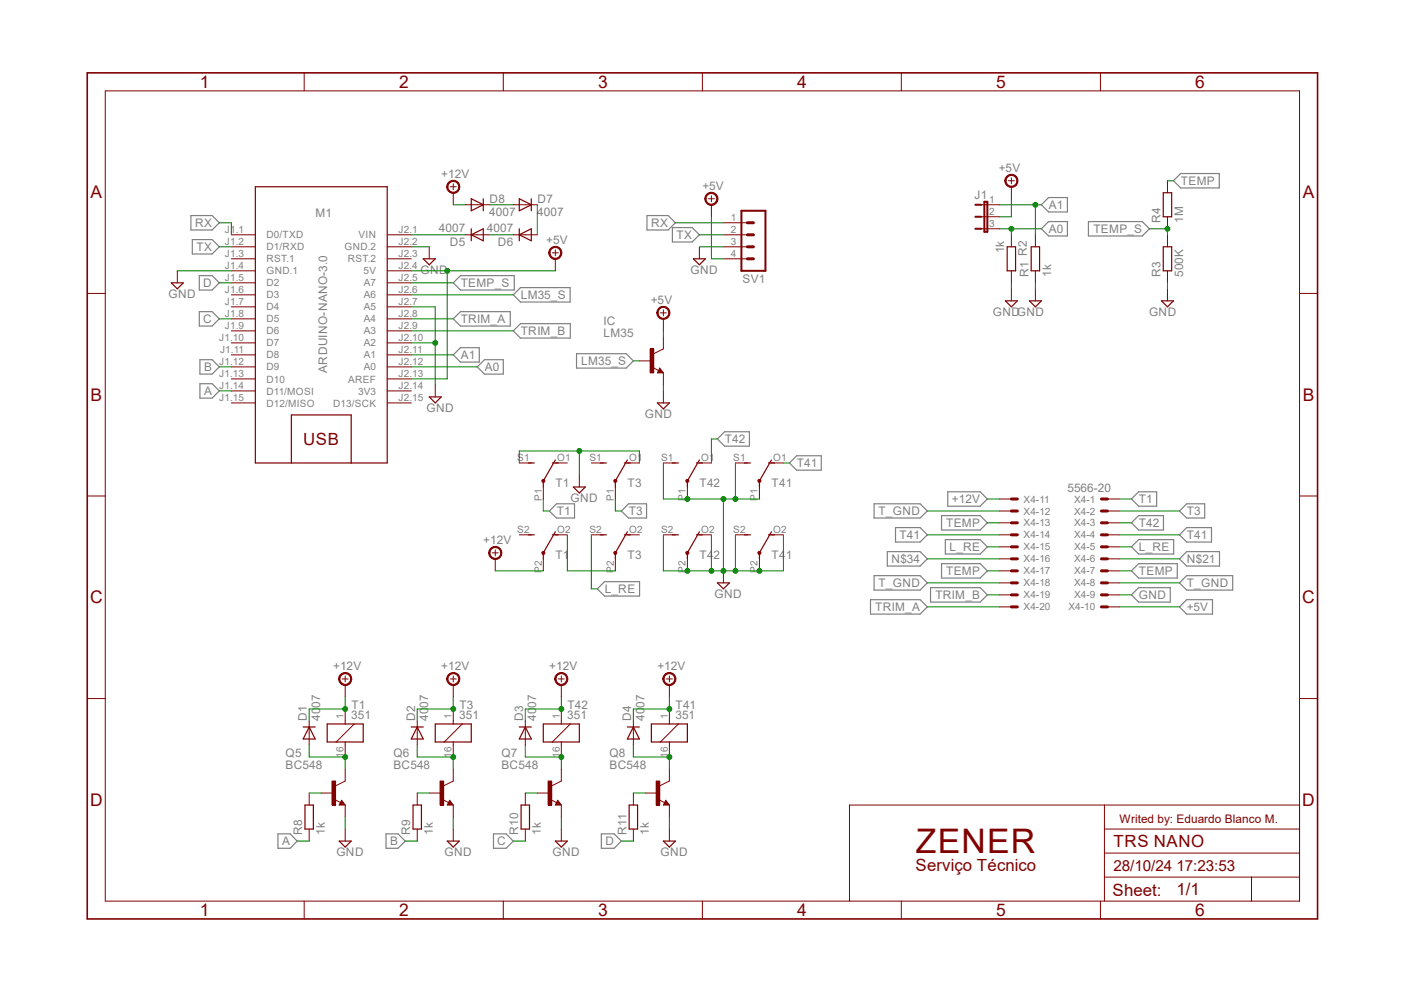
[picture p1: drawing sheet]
<svg xmlns="http://www.w3.org/2000/svg" width="297mm" height="210mm" viewBox="0 0 297 210" stroke-linecap="round" stroke-linejoin="round" font-family="sans-serif">
<g fill="none" stroke="#808080" stroke-width=".25">
<path d="M248.2 38.2l1.6-1.5h8.1v3.1h-8.1zM40.4 45.6h4.5l1.5 1.5-1.5 1.5h-4.5zM40.7 50.7h4.2l1.5 1.5-1.5 1.5h-4.2zM42.2 58.3h2.7l1.5 1.5-1.5 1.5h-2.7zM95.9 59.8l1.5-1.5h11.4v3h-11.4zM136.9 45.6h4.5l1.5 1.5-1.5 1.5h-4.5zM142.2 48.1h4.2l1.6 1.6-1.6 1.5h-4.2zM220.3 48.4l1.5-1.5h4v3h-4zM220.3 43.3l1.5-1.5h4v3h-4zM230.3 46.9h11.3l1.6 1.5-1.6 1.5h-11.3zM42.2 65.9h2.7l1.5 1.5-1.5 1.6h-2.7zM42.3 76.1h2.6l1.5 1.5-1.5 1.5h-2.6z"/>
<path d="M95.9 67.4l1.5-1.5h10.5v3.1h-10.5zM95.9 75.1l1.5-1.6h4v3.1h-4zM102.5 76.1h4v3h-4l-1.5-1.5zM108.6 62.4l1.5-1.6h10.5v3.1h-10.5zM108.6 70l1.5-1.5h10.5v3h-10.5zM122 74.8h10.5l1.5 1.5-1.5 1.6h-10.5zM42.3 81.2h2.6l1.5 1.5-1.5 1.5h-2.6zM153.3 91.3h5.2v3.1h-5.2l-1.5-1.6zM167 97.9l1.5-1.5h5.2v3h-5.2zM117.7 106.6h3.8v3h-3.8l-1.5-1.5zM133 106.6h3.8v3h-3.8l-1.6-1.5zM184.9 106.6h9.7l1.6 1.5-1.6 1.5h-9.7z"/>
<path d="M187.7 116.7h6.9l1.6 1.5-1.6 1.5h-6.9zM189.4 111.6h5.2l1.6 1.5-1.6 1.5h-5.2zM199.2 109.1h8.1l1.6 1.5-1.6 1.5h-8.1zM199.2 119.2h8.1l1.6 1.5-1.6 1.6h-8.1zM200 114.1h7.3l1.6 1.6-1.6 1.5h-7.3zM200.5 104h6.8l1.6 1.5-1.6 1.6h-6.8zM239.4 110.6l1.5-1.5h5.2v3h-5.2zM239.4 115.7l1.5-1.6h7.4v3.1h-7.4zM240.9 104h3.8v3.1h-3.8l-1.5-1.6zM249.5 113.1l1.5-1.5h5.3v3h-5.3zM251 106.6h3.8v3h-3.8l-1.5-1.5zM251 116.7h7v3h-7l-1.5-1.5z"/>
<path d="M127.9 123h7.4v3.1h-7.4l-1.5-1.6zM184.1 126.8h10.5l1.6 1.6-1.6 1.5h-10.5zM184.9 121.8h9.7l1.6 1.5-1.6 1.5h-9.7zM196.8 124.3h10.5l1.6 1.5-1.6 1.5h-10.5zM239.4 125.8l1.5-1.5h6.7v3h-6.7zM239.4 120.7l1.5-1.5h8.1v3.1h-8.1zM249.5 123.3l1.5-1.5h9.8v3h-9.8zM251 126.8h5.5v3.1h-5.5l-1.5-1.5zM58.8 176.4h2.6l1.5 1.5-1.5 1.5h-2.6zM81.7 176.4h2.5l1.5 1.5-1.5 1.5h-2.5zM104.4 176.4h2.7l1.5 1.5-1.5 1.5h-2.7zM127.2 176.4h2.7l1.5 1.5-1.5 1.5h-2.7z"/>
</g>
<path d="M111.8 97.9h1.2M116.8 97.9h1.3M117.5 97.3l-2.6 4.4v1.3M69.2 153.1h7.6v3.8h-7.6zM71.8 177.9h2.5l-1.3 1.3z" fill="none" stroke="#800000" stroke-width=".25"/>
<path d="M73 149.9v3.2M73 156.9v3.2M74.9 153.1l-3.8 3.8M73 175.3v2.6" fill="none" stroke="#800000" stroke-width=".21"/>
<path d="M114.7 101.5h.5v.4h-.5l-.1-.2z" fill-rule="evenodd" fill="#800000"/>
<path d="M109.9 97.9h2.5M117.5 97.9h2.5M114.7 101.5h.5v.4h-.5l-.1-.2zM114.9 103v2.5" fill="none" stroke="#800000" stroke-width=".21"/>
<path d="M111.8 113.1h1.2M116.8 113.1h1.3M117.5 112.5l-2.6 4.4v1.3" fill="none" stroke="#800000" stroke-width=".25"/>
<path d="M114.7 116.7h.5v.5h-.5l-.1-.3z" fill-rule="evenodd" fill="#800000"/>
<path d="M109.9 113.1h2.5M114.7 116.7h.5v.5h-.5l-.1-.3zM114.9 118.2v2.5M117.5 113.1h2.5M72.4 143.6h1.3M73 143v1.2M65.4 167.7v2.6M65.4 175.3v2.6" fill="none" stroke="#800000" stroke-width=".21"/>
<path d="M64.5 170.3h1.8v5h-1.8z" fill="none" stroke="#800000" stroke-width=".25"/>
<path d="M72 142.7a1.39 1.39 0 0 1 2.2 .2 1.39 1.39 0 0 1-.8 2.1 1.39 1.39 0 0 1-1.8-1.4h.3a1.15 1.15 0 0 1 1.5-1.1 1.15 1.15 0 0 1 .4 1.8 1.15 1.15 0 0 1-1.8-.3l-.1-.4h-.3z" fill-rule="evenodd" fill="#800000"/>
<path d="M65.4 152.5v5.1M72 142.7a1.39 1.39 0 0 1 2.2 .2 1.39 1.39 0 0 1-.8 2.1 1.39 1.39 0 0 1-1.8-1.4h.3a1.15 1.15 0 0 1 1.5-1.1 1.15 1.15 0 0 1 .4 1.8 1.15 1.15 0 0 1-1.8-.3l-.1-.4h-.3zM73 144.9v2.5M95.9 149.9v3.2M95.9 156.9v3.2M97.8 153.1l-3.8 3.8M95.9 175.3v2.6" fill="none" stroke="#800000" stroke-width=".21"/>
<path d="M127 97.9h1.3M132.1 97.9h1.2M132.7 97.3l-2.5 4.4v1.3M64.1 153.8h2.6M65.4 153.8l1.3 2.5h-2.6zM92.1 153.1h7.6v3.8h-7.6zM94.6 177.9h2.6l-1.3 1.3z" fill="none" stroke="#800000" stroke-width=".25"/>
<path d="M129.9 101.5h.5l.1 .2-.1 .2h-.5z" fill-rule="evenodd" fill="#800000"/>
<path d="M125.1 97.9h2.5M132.7 97.9h2.6M129.9 101.5h.5l.1 .2-.1 .2h-.5zM130.2 103v2.5" fill="none" stroke="#800000" stroke-width=".21"/>
<path d="M127 113.1h1.3M132.1 113.1h1.2M132.7 112.5l-2.5 4.4v1.3" fill="none" stroke="#800000" stroke-width=".25"/>
<path d="M129.9 116.7h.5l.1 .2-.1 .3h-.5z" fill-rule="evenodd" fill="#800000"/>
<path d="M125.1 113.1h2.5M129.9 116.7h.5l.1 .2-.1 .3h-.5zM130.2 118.2v2.5M132.7 113.1h2.6M95.2 143.6h1.3M95.9 143v1.2M88.3 167.7v2.6M88.3 175.3v2.6" fill="none" stroke="#800000" stroke-width=".21"/>
<path d="M87.4 170.3h1.8v5h-1.8z" fill="none" stroke="#800000" stroke-width=".25"/>
<path d="M94.8 142.7a1.39 1.39 0 0 1 2.3 .2 1.39 1.39 0 0 1-.8 2.1 1.39 1.39 0 0 1-1.8-1.4h.2a1.15 1.15 0 0 1 1.6-1.1 1.15 1.15 0 0 1 .4 1.8 1.15 1.15 0 0 1-1.9-.3l-.1-.4h-.2z" fill-rule="evenodd" fill="#800000"/>
<path d="M88.3 152.5v5.1M94.8 142.7a1.39 1.39 0 0 1 2.3 .2 1.39 1.39 0 0 1-.8 2.1 1.39 1.39 0 0 1-1.8-1.4h.2a1.15 1.15 0 0 1 1.6-1.1 1.15 1.15 0 0 1 .4 1.8 1.15 1.15 0 0 1-1.9-.3l-.1-.4h-.2zM95.9 144.9v2.5M118.7 149.9v3.2M118.7 156.9v3.2M120.6 153.1l-3.8 3.8M118.7 175.3v2.6" fill="none" stroke="#800000" stroke-width=".21"/>
<path d="M142.2 97.9h1.3M147.3 97.9h1.3M148 97.3l-2.6 4.4v1.3M87 153.8h2.5M88.3 153.8l1.2 2.5h-2.5zM114.9 153.1h7.7v3.8h-7.7zM117.5 177.9h2.5l-1.3 1.3z" fill="none" stroke="#800000" stroke-width=".25"/>
<path d="M145.2 101.5h.4l.2 .2-.2 .2h-.4z" fill-rule="evenodd" fill="#800000"/>
<path d="M140.3 97.9h2.6M148 97.9h2.5M145.2 101.5h.4l.2 .2-.2 .2h-.4zM145.4 103v2.5" fill="none" stroke="#800000" stroke-width=".21"/>
<path d="M142.2 113.1h1.3M147.3 113.1h1.3M148 112.5l-2.6 4.4v1.3" fill="none" stroke="#800000" stroke-width=".25"/>
<path d="M145.2 116.7h.4l.2 .2-.2 .3h-.4z" fill-rule="evenodd" fill="#800000"/>
<path d="M140.3 113.1h2.6M145.2 116.7h.4l.2 .2-.2 .3h-.4zM145.4 118.2v2.5M148 113.1h2.5M118.1 143.6h1.3M118.7 143v1.2M111.1 167.7v2.6M111.1 175.3v2.6" fill="none" stroke="#800000" stroke-width=".21"/>
<path d="M110.2 170.3h1.8v5h-1.8z" fill="none" stroke="#800000" stroke-width=".25"/>
<path d="M117.7 142.7a1.39 1.39 0 0 1 2.2 .2 1.39 1.39 0 0 1-.8 2.1 1.39 1.39 0 0 1-1.8-1.4h.3a1.13 1.13 0 0 1 1.5-1.1 1.13 1.13 0 0 1 .4 1.8 1.13 1.13 0 0 1-1.8-.3l-.1-.4h-.3z" fill-rule="evenodd" fill="#800000"/>
<path d="M111.1 152.5v5.1M117.7 142.7a1.39 1.39 0 0 1 2.2 .2 1.39 1.39 0 0 1-.8 2.1 1.39 1.39 0 0 1-1.8-1.4h.3a1.13 1.13 0 0 1 1.5-1.1 1.13 1.13 0 0 1 .4 1.8 1.13 1.13 0 0 1-1.8-.3l-.1-.4h-.3zM118.7 144.9v2.5M141.6 149.9v3.2M141.6 156.9v3.2M143.5 153.1l-3.8 3.8M141.6 175.3v2.6" fill="none" stroke="#800000" stroke-width=".21"/>
<path d="M157.5 97.9h1.2M162.6 97.9h1.2M163.2 97.3l-2.5 4.4v1.3M109.9 153.8h2.5M111.1 153.8l1.3 2.5h-2.5zM137.8 153.1h7.6v3.8h-7.6zM140.3 177.9h2.6l-1.3 1.3z" fill="none" stroke="#800000" stroke-width=".25"/>
<path d="M160.4 101.5h.5l.1 .2-.1 .2h-.5z" fill-rule="evenodd" fill="#800000"/>
<path d="M155.6 97.9h2.5M163.2 97.9h2.5M160.4 101.5h.5l.1 .2-.1 .2h-.5zM160.7 103v2.5" fill="none" stroke="#800000" stroke-width=".21"/>
<path d="M157.5 113.1h1.2M162.6 113.1h1.2M163.2 112.5l-2.5 4.4v1.3" fill="none" stroke="#800000" stroke-width=".25"/>
<path d="M160.4 116.7h.5l.1 .2-.1 .3h-.5z" fill-rule="evenodd" fill="#800000"/>
<path d="M155.6 113.1h2.5M160.4 116.7h.5l.1 .2-.1 .3h-.5zM160.7 118.2v2.5M163.2 113.1h2.5M141 143.6h1.2M141.6 143v1.2M134 167.7v2.6M134 175.3v2.6" fill="none" stroke="#800000" stroke-width=".21"/>
<path d="M133.1 170.3h1.8v5h-1.8z" fill="none" stroke="#800000" stroke-width=".25"/>
<path d="M140.5 142.7a1.39 1.39 0 0 1 2.3 .2 1.39 1.39 0 0 1-.8 2.1 1.39 1.39 0 0 1-1.8-1.4h.3a1.13 1.13 0 0 1 1.5-1.1 1.13 1.13 0 0 1 .4 1.8 1.13 1.13 0 0 1-1.9-.3v-.4h-.3z" fill-rule="evenodd" fill="#800000"/>
<path d="M104.1 116.9h1.3M104.8 116.3v1.3M122.6 100.5v2.5M153 120.7v2.6M134 152.5v5.1M140.5 142.7a1.39 1.39 0 0 1 2.3 .2 1.39 1.39 0 0 1-.8 2.1 1.39 1.39 0 0 1-1.8-1.4h.3a1.13 1.13 0 0 1 1.5-1.1 1.13 1.13 0 0 1 .4 1.8 1.13 1.13 0 0 1-1.9-.3v-.4h-.3zM141.6 144.9v2.5" fill="none" stroke="#800000" stroke-width=".21"/>
<path d="M121.3 103h2.5l-1.2 1.3zM151.8 123.3h2.5l-1.3 1.2zM132.7 153.8h2.6M134 153.8l1.3 2.5h-2.6z" fill="none" stroke="#800000" stroke-width=".25"/>
<path d="M103.7 116a1.4 1.4 0 0 1 2.3 .2 1.4 1.4 0 0 1-.8 2.1 1.4 1.4 0 0 1-1.8-1.4h.2a1.15 1.15 0 0 1 1.6-1.1 1.15 1.15 0 0 1 .4 1.9 1.15 1.15 0 0 1-1.9-.4l-.1-.4h-.2z" fill-rule="evenodd" fill="#800000"/>
<path d="M103.7 116a1.4 1.4 0 0 1 2.3 .2 1.4 1.4 0 0 1-.8 2.1 1.4 1.4 0 0 1-1.8-1.4h.2a1.15 1.15 0 0 1 1.6-1.1 1.15 1.15 0 0 1 .4 1.9 1.15 1.15 0 0 1-1.9-.4l-.1-.4h-.2zM104.8 118.2v2.5M70.8 169.1l1.3 .7M72.3 169.2l.7 1.1h-1.2zM73 165.2l-2 1" fill="none" stroke="#800000" stroke-width=".21"/>
<path d="M72.3 169.8l.1 .2h-.4l.3-.5 .5 .6h-.8" fill="none" stroke="#800000" stroke-width=".25"/>
<path d="M70.2 165.2h.8v5.1h-.8z" fill-rule="evenodd" fill="#800000"/>
<path d="M67.9 167.7h2.6M70.2 165.2h.8v5.1h-.8zM73 162.6v2.6M73 170.3v2.5M93.7 169.1l1.2 .7M95.1 169.2l.8 1.1h-1.3zM95.9 165.2l-2 1" fill="none" stroke="#800000" stroke-width=".21"/>
<path d="M95.1 169.8l.1 .2h-.3l.2-.5 .5 .6h-.7" fill="none" stroke="#800000" stroke-width=".25"/>
<path d="M93.1 165.2h.8v5.1h-.8z" fill-rule="evenodd" fill="#800000"/>
<path d="M90.8 167.7h2.5M93.1 165.2h.8v5.1h-.8zM95.9 162.6v2.6M95.9 170.3v2.5M116.5 169.1l1.2 .7M118 169.2l.7 1.1h-1.2zM118.7 165.2l-2 1" fill="none" stroke="#800000" stroke-width=".21"/>
<path d="M118 169.8l.1 .2h-.4l.3-.5 .5 .6h-.8" fill="none" stroke="#800000" stroke-width=".25"/>
<path d="M116 165.2h.7v5.1h-.7z" fill-rule="evenodd" fill="#800000"/>
<path d="M113.7 167.7h2.5M116 165.2h.7v5.1h-.7zM118.7 162.6v2.6M118.7 170.3v2.5M139.4 169.1l1.2 .7M140.8 169.2l.8 1.1h-1.3zM141.6 165.2l-2 1" fill="none" stroke="#800000" stroke-width=".21"/>
<path d="M140.8 169.8l.2 .2h-.4l.2-.5 .6 .6h-.8" fill="none" stroke="#800000" stroke-width=".25"/>
<path d="M138.8 165.2h.8v5.1h-.8z" fill-rule="evenodd" fill="#800000"/>
<path d="M95.2 39.5h1.3M95.9 38.9v1.2M136.5 167.7h2.6M138.8 165.2h.8v5.1h-.8zM141.6 162.6v2.6M141.6 170.3v2.5" fill="none" stroke="#800000" stroke-width=".21"/>
<path d="M94.8 38.6a1.4 1.4 0 0 1 2.3 .2 1.4 1.4 0 0 1-.8 2.1 1.4 1.4 0 0 1-1.8-1.4h.2a1.15 1.15 0 0 1 1.6-1.1 1.15 1.15 0 0 1 .4 1.9 1.15 1.15 0 0 1-1.9-.4l-.1-.4h-.2z" fill-rule="evenodd" fill="#800000"/>
<g fill="none" stroke="#800000" stroke-width=".21">
<path d="M94.8 38.6a1.4 1.4 0 0 1 2.3 .2 1.4 1.4 0 0 1-.8 2.1 1.4 1.4 0 0 1-1.8-1.4h.2a1.15 1.15 0 0 1 1.6-1.1 1.15 1.15 0 0 1 .4 1.9 1.15 1.15 0 0 1-1.9-.4l-.1-.4h-.2zM48.9 49.7h5.1M48.9 52.2h5.1M48.9 54.7h5.1M48.9 57.3h5.1M48.9 59.8h5.1M81.9 49.7h5.1M81.9 52.2h5.1M81.9 54.7h5.1M81.9 57.3h5.1M81.9 59.8h5.1M95.9 40.8v2.5"/>
<path d="M98.4 49.7h5.1M116.8 53.5h1.3M117.5 52.8v1.3M48.9 62.4h5.1M48.9 64.9h5.1M48.9 67.4h5.1M48.9 70h5.1M48.9 72.5h5.1M48.9 75.1h5.1M48.9 77.6h5.1M81.9 62.4h5.1M81.9 64.9h5.1"/>
<path d="M81.9 67.4h5.1M81.9 70h5.1M81.9 72.5h5.1M81.9 75.1h5.1M81.9 77.6h5.1M48.9 80.1h5.1M48.9 82.7h5.1M48.9 85.2h5.1M81.9 80.1h5.1M81.9 82.7h5.1M81.9 85.2h5.1"/>
</g>
<path d="M54 39.5h27.9v58.4h-27.9zM99.7 49.7l2.5-1.3v2.5zM99.7 48.4v2.5M61.6 97.9v-10.1h12.7v10.1" fill="none" stroke="#800000" stroke-width=".25"/>
<path d="M116.4 52.6a1.39 1.39 0 0 1 2.2 .1 1.39 1.39 0 0 1-.8 2.1 1.39 1.39 0 0 1-1.7-1.3h.2a1.13 1.13 0 0 1 1.6-1.1 1.13 1.13 0 0 1 .4 1.8 1.13 1.13 0 0 1-1.9-.4l-.1-.3h-.2z" fill-rule="evenodd" fill="#800000"/>
<g fill="none" stroke="#800000" stroke-width=".21">
<path d="M22.3 19.2h252.6v171.4h-252.6zM64.3 15.4v3.8M106.5 15.4v3.8M148.6 15.4v3.8M190.7 15.4v3.8M232.8 15.4v3.8M213.3 38.2h1.3M214 37.6v1.3M98.4 43.3h5.1M108.6 49.7h5.1M108.6 43.3h5.1M116.4 52.6a1.39 1.39 0 0 1 2.2 .1 1.39 1.39 0 0 1-.8 2.1 1.39 1.39 0 0 1-1.7-1.3h.2a1.13 1.13 0 0 1 1.6-1.1 1.13 1.13 0 0 1 .4 1.8 1.13 1.13 0 0 1-1.9-.4l-.1-.3h-.2z"/>
<path d="M117.5 54.7v2.6M214 49.7v2.5M214 57.3v2.5M219 49.7v2.5M219 57.3v2.5M18.5 62.1h3.8M214 61.1v2.5M219 61.1v2.5M274.9 62.1h3.8M92.1 81.4v2.5M18.5 104.9h3.8M274.9 104.9h3.8"/>
<path d="M18.5 147.7h3.8M274.9 147.7h3.8M233.6 170.3v20.3M233.6 175.3h41.3M274.9 170.3h-95.2v20.3M64.3 190.6v3.8M106.5 190.6v3.8M148.6 190.6v3.8M190.7 190.6v3.8M232.8 190.6v3.8M233.6 185.5h41.3M233.6 180.4h41.3"/>
<path d="M264.8 185.5v5.1"/>
</g>
<path d="M18.5 15.4h260.2v179h-260.2z" fill="none" stroke="#800000" stroke-width=".34"/>
<path d="M99.7 42l2.5 1.3-2.5 1.3zM102.2 42v2.6M109.9 49.7l2.5-1.3v2.5zM109.9 42l2.5 1.3-2.5 1.3zM109.9 48.4v2.5M112.4 42v2.6M213.1 52.2h1.7v5.1h-1.7zM218.1 52.2h1.8v5.1h-1.8zM212.7 63.6h2.5l-1.2 1.3zM217.8 63.6h2.5l-1.3 1.3zM90.8 83.9h2.5l-1.2 1.3z" fill="none" stroke="#800000" stroke-width=".25"/>
<path d="M212.9 37.3a1.4 1.4 0 0 1 2.2 .2 1.4 1.4 0 0 1-.8 2.1 1.4 1.4 0 0 1-1.7-1.4h.2a1.15 1.15 0 0 1 1.6-1 1.15 1.15 0 0 1 .4 1.8 1.15 1.15 0 0 1-1.9-.3l-.1-.5h-.2z" fill-rule="evenodd" fill="#800000"/>
<g fill="none" stroke="#800000" stroke-width=".21">
<path d="M212.9 37.3a1.4 1.4 0 0 1 2.2 .2 1.4 1.4 0 0 1-.8 2.1 1.4 1.4 0 0 1-1.7-1.4h.2a1.15 1.15 0 0 1 1.6-1 1.15 1.15 0 0 1 .4 1.8 1.15 1.15 0 0 1-1.9-.3l-.1-.5h-.2zM214 39.5v2.5M247 38.2v2.6M37.5 57.3v2.5M90.8 52.2v2.5M148 52.2v2.5M207.6 48.4h3.8M207.6 45.8h3.8M207.6 43.3h3.8M247 45.8v2.6M247 49.7v2.5M247 57.3v2.5"/>
<path d="M138.1 77.7l1.2 .7M139.6 77.9l.7 1h-1.2zM140.3 73.8l-2 1M247 61.1v2.5"/>
</g>
<path d="M206.3 48.4h1.3M206.3 45.8h1.3M206.3 43.3h1.3M208.2 42.7h.7v6.3h-.7z" fill="none" stroke="#800000" stroke-width=".42"/>
<path d="M36.2 59.8h2.6l-1.3 1.3zM89.5 54.7h2.6l-1.3 1.3zM146.7 54.7h2.5l-1.2 1.3zM246.1 40.8h1.8v5h-1.8zM246.1 52.2h1.8v5.1h-1.8zM139.6 78.4l.1 .2h-.4l.3-.5 .5 .6h-.8M245.7 63.6h2.5l-1.2 1.3z" fill="none" stroke="#800000" stroke-width=".25"/>
<path d="M137.5 73.8h.8v5.1h-.8z" fill-rule="evenodd" fill="#800000"/>
<path d="M135.3 76.3h2.5M137.5 73.8h.8v5.1h-.8zM139.7 66.2h1.3M140.3 65.5v1.3M140.3 71.2v2.6M140.3 78.9v2.5M140.3 82.7v2.5" fill="none" stroke="#800000" stroke-width=".21"/>
<path d="M139.1 85.2h2.5l-1.3 1.3z" fill="none" stroke="#800000" stroke-width=".25"/>
<path d="M139.3 65.3a1.39 1.39 0 0 1 2.2 .1 1.39 1.39 0 0 1-.8 2.1 1.39 1.39 0 0 1-1.8-1.3h.3a1.13 1.13 0 0 1 1.5-1.1 1.13 1.13 0 0 1 .4 1.8 1.13 1.13 0 0 1-1.8-.4l-.1-.3h-.3z" fill-rule="evenodd" fill="#800000"/>
<path d="M149.9 42h1.2M150.5 41.4v1.3M153 47.1h5.1M153 49.7h5.1M153 52.2h5.1M153 54.7h5.1M139.3 65.3a1.39 1.39 0 0 1 2.2 .1 1.39 1.39 0 0 1-.8 2.1 1.39 1.39 0 0 1-1.8-1.3h.3a1.13 1.13 0 0 1 1.5-1.1 1.13 1.13 0 0 1 .4 1.8 1.13 1.13 0 0 1-1.8-.4l-.1-.3h-.3zM140.3 67.4v2.6" fill="none" stroke="#800000" stroke-width=".21"/>
<path d="M156.8 44.6h5.1v12.7h-5.1z" fill="none" stroke="#800000" stroke-width=".42"/>
<path d="M158.1 52.2h1.3M158.1 49.7h1.3M158.1 47.1h1.3M158.1 54.7h1.3" fill="none" stroke="#800000" stroke-width=".64"/>
<path d="M149.4 41.1a1.4 1.4 0 0 1 2.3 .2 1.4 1.4 0 0 1-.8 2.1 1.4 1.4 0 0 1-1.8-1.4h.3a1.15 1.15 0 0 1 1.6-.9 1.15 1.15 0 0 1 .2 1.9 1.15 1.15 0 0 1-1.8-.6v-.4h-.3z" fill-rule="evenodd" fill="#800000"/>
<g fill="none" stroke="#800000" stroke-width=".21">
<path d="M149.4 41.1a1.4 1.4 0 0 1 2.3 .2 1.4 1.4 0 0 1-.8 2.1 1.4 1.4 0 0 1-1.8-1.4h.3a1.15 1.15 0 0 1 1.6-.9 1.15 1.15 0 0 1 .2 1.9 1.15 1.15 0 0 1-1.8-.6v-.4h-.3zM150.5 43.3v2.5M211.4 105.5h2.6M211.4 108.1h2.6M211.4 110.6h2.6M211.4 113.1h2.6M211.4 115.7h2.6M211.4 118.2h2.6M234.3 105.5h2.5M234.3 108.1h2.5M234.3 110.6h2.5M234.3 113.1h2.5"/>
<path d="M234.3 115.7h2.5M234.3 118.2h2.5M211.4 120.7h2.6M211.4 123.3h2.6M211.4 125.8h2.6M211.4 128.4h2.6M234.3 120.7h2.5M234.3 123.3h2.5M234.3 125.8h2.5M234.3 128.4h2.5"/>
</g>
<g fill="none" stroke="#800000" stroke-width=".64">
<path d="M214 105.5h1.2M214 108.1h1.2M214 110.6h1.2M214 113.1h1.2M214 115.7h1.2M214 118.2h1.2M233 105.5h1.3M233 108.1h1.3M233 110.6h1.3M233 113.1h1.3M233 115.7h1.3M233 118.2h1.3"/>
<path d="M214 120.7h1.2M214 123.3h1.2M214 125.8h1.2M214 128.4h1.2M233 120.7h1.3M233 123.3h1.3M233 125.8h1.3M233 128.4h1.3"/>
</g>
<path d="M109.9 97.9v-2.5h25.4v2.5M122.6 95.4v5.1" fill="none" stroke="#008000" stroke-width=".21"/>
<circle cx="122.6" cy="95.4" r=".51" fill="#008000"/>
<g fill="none" stroke="#008000" stroke-width=".21">
<path d="M145.4 105.5h7.6v15.2M155.6 120.7h5.1"/>
<circle cx="122.6" cy="95.4" r=".51"/>
</g>
<circle cx="153" cy="120.7" r=".51" fill="#008000"/>
<g fill="none" stroke="#008000" stroke-width=".21">
<path d="M155.6 97.9v7.6M153 105.5h7.7M153 120.7h2.6"/>
<circle cx="153" cy="120.7" r=".51"/>
</g>
<circle cx="153" cy="105.5" r=".51" fill="#008000"/>
<circle cx="153" cy="105.5" r=".51" fill="none" stroke="#008000" stroke-width=".21"/>
<circle cx="155.6" cy="105.5" r=".51" fill="#008000"/>
<g fill="none" stroke="#008000" stroke-width=".21">
<path d="M140.3 113.1v7.6h5.1"/>
<circle cx="155.6" cy="105.5" r=".51"/>
</g>
<circle cx="145.4" cy="120.7" r=".51" fill="#008000"/>
<g fill="none" stroke="#008000" stroke-width=".21">
<path d="M150.5 113.1v7.6M145.4 120.7h7.6"/>
<circle cx="145.4" cy="120.7" r=".51"/>
</g>
<circle cx="150.5" cy="120.7" r=".51" fill="#008000"/>
<g fill="none" stroke="#008000" stroke-width=".21">
<path d="M140.3 97.9v7.6h5.1"/>
<circle cx="150.5" cy="120.7" r=".51"/>
</g>
<circle cx="145.4" cy="105.5" r=".51" fill="#008000"/>
<g fill="none" stroke="#008000" stroke-width=".21">
<path d="M155.6 113.1v7.6"/>
<circle cx="145.4" cy="105.5" r=".51"/>
</g>
<circle cx="155.6" cy="120.7" r=".51" fill="#008000"/>
<g fill="none" stroke="#008000" stroke-width=".21">
<path d="M165.7 113.1v7.6h-5"/>
<circle cx="155.6" cy="120.7" r=".51"/>
</g>
<circle cx="160.7" cy="120.7" r=".51" fill="#008000"/>
<g fill="none" stroke="#008000" stroke-width=".21">
<path d="M37.5 57.3h11.4M87 52.2h3.8M87 72.5h5.1v8.9M73 172.8v2.5M95.9 172.8v2.5M118.7 172.8v2.5M141.6 172.8v2.5"/>
<circle cx="160.7" cy="120.7" r=".51"/>
</g>
<circle cx="92.1" cy="72.5" r=".51" fill="#008000"/>
<g fill="none" stroke="#008000" stroke-width=".21">
<path d="M247 38.2h1.2M148 52.2h5M214 59.8v1.3M219 59.8v1.3M247 59.8v1.3M87 64.9h5.1v7.6M140.3 81.4v1.3M151.8 92.8h-1.3v5.1M165.7 97.9h1.3M114.9 105.5v2.6h1.3M125.1 113.1v11.4h1.3M130.2 105.5v2.6h1.2"/>
<path d="M196.2 113.1h15.2M208.9 110.6h2.5M208.9 115.7h2.5M236.8 110.6h2.6M236.8 113.1h12.7M236.8 115.7h2.6M236.8 108.1h12.7M236.8 105.5h2.6M104.8 120.7h10.1M208.9 120.7h2.5M236.8 125.8h2.6M236.8 120.7h2.6"/>
<path d="M73 147.4v2.5h-7.6v2.6"/>
<circle cx="92.1" cy="72.5" r=".51"/>
</g>
<circle cx="73" cy="149.9" r=".51" fill="#008000"/>
<g fill="none" stroke="#008000" stroke-width=".21">
<path d="M95.9 147.4v2.5h-7.6v2.6"/>
<circle cx="73" cy="149.9" r=".51"/>
</g>
<circle cx="95.9" cy="149.9" r=".51" fill="#008000"/>
<g fill="none" stroke="#008000" stroke-width=".21">
<path d="M118.7 147.4v2.5h-7.6v2.6"/>
<circle cx="95.9" cy="149.9" r=".51"/>
</g>
<circle cx="118.7" cy="149.9" r=".51" fill="#008000"/>
<g fill="none" stroke="#008000" stroke-width=".21">
<path d="M141.6 147.4v2.5h-7.6v2.6"/>
<circle cx="118.7" cy="149.9" r=".51"/>
</g>
<circle cx="141.6" cy="149.9" r=".51" fill="#008000"/>
<g fill="none" stroke="#008000" stroke-width=".21">
<path d="M46.4 59.8h2.5M95.9 43.3h2.5M46.4 77.6h2.5M46.4 67.4h2.5M46.4 82.7h2.5M208.9 105.5h2.5M65.4 157.6v2.5h7.6v2.5M62.9 177.9h2.5M85.7 177.9h2.6M108.6 177.9h2.5M131.4 177.9h2.6"/>
<circle cx="141.6" cy="149.9" r=".51"/>
</g>
<circle cx="73" cy="160.1" r=".51" fill="#008000"/>
<g fill="none" stroke="#008000" stroke-width=".21">
<path d="M88.3 157.6v2.5h7.6v2.5"/>
<circle cx="73" cy="160.1" r=".51"/>
</g>
<circle cx="95.9" cy="160.1" r=".51" fill="#008000"/>
<g fill="none" stroke="#008000" stroke-width=".21">
<path d="M111.1 157.6v2.5h7.6v2.5"/>
<circle cx="95.9" cy="160.1" r=".51"/>
</g>
<circle cx="118.7" cy="160.1" r=".51" fill="#008000"/>
<g fill="none" stroke="#008000" stroke-width=".21">
<path d="M134 157.6v2.5h7.6v2.5"/>
<circle cx="118.7" cy="160.1" r=".51"/>
</g>
<circle cx="141.6" cy="160.1" r=".51" fill="#008000"/>
<g fill="none" stroke="#008000" stroke-width=".21">
<path d="M87 57.3h30.5M94.6 57.3v22.8h-7.6"/>
<circle cx="141.6" cy="160.1" r=".51"/>
</g>
<circle cx="94.6" cy="57.3" r=".51" fill="#008000"/>
<g fill="none" stroke="#008000" stroke-width=".21">
<path d="M87 49.7h11.4M150.5 45.8v8.9h2.5M211.4 48.4h8.9M214 42v3.8h-2.6M214 48.4v1.3M87 77.6h14M140.3 70v1.2M236.8 128.4h12.7"/>
<circle cx="94.6" cy="57.3" r=".51"/>
</g>
<circle cx="213.9" cy="48.4" r=".51" fill="#008000"/>
<g fill="none" stroke="#008000" stroke-width=".21">
<path d="M103.5 49.7h5.1M103.5 43.3h5.1M113.7 43.3v6.4M211.4 43.3h8.9M219 43.3v6.4M87 75.1h8.9M120 113.1v7.6h10.2M196.2 108.1h15.2M196.2 123.3h15.2M236.8 123.3h12.7"/>
<circle cx="213.9" cy="48.4" r=".51"/>
</g>
<circle cx="219" cy="43.3" r=".51" fill="#008000"/>
<g fill="none" stroke="#008000" stroke-width=".21">
<path d="M46.4 47.1h2.5v2.6M46.4 52.2h2.5M142.9 47.1h10.1M148 49.7h5M243.2 48.4h3.8v1.3"/>
<circle cx="219" cy="43.3" r=".51"/>
</g>
<circle cx="247" cy="48.4" r=".51" fill="#008000"/>
<g fill="none" stroke="#008000" stroke-width=".21">
<path d="M87 59.8h8.9M87 62.4h21.6M87 67.4h8.9M87 70h21.6M134 76.3h1.3M196.2 118.2h15.2M236.8 118.2h12.7M196.2 128.4h15.2M208.9 125.8h2.5M65.4 167.7h2.5M88.3 167.7h2.5M111.1 167.7h2.6"/>
<path d="M134 167.7h2.5"/>
<circle cx="247" cy="48.4" r=".51"/>
</g>
<text font-size="7.2" fill="#800000" x="193.8" y="180.4">ZENER</text>
<g font-size="3.7" fill="#800000">
<text x="42.3" y="18.6">1</text>
<text x="84.4" y="18.6">2</text>
<text x="126.5" y="18.6">3</text>
<text x="168.6" y="18.6">4</text>
<text x="210.7" y="18.6">5</text>
<text x="252.9" y="18.6">6</text>
<text x="19.2" y="42">A</text>
<text x="275.6" y="42">A</text>
<text x="19.2" y="84.8">B</text>
<text x="275.6" y="84.8">B</text>
<text x="19" y="127.6">C</text>
<text x="275.5" y="127.6">C</text>
<text x="19" y="170.5">D</text>
<text x="275.5" y="170.5">D</text>
<text x="42.3" y="193.8">1</text>
<text x="84.4" y="193.8">2</text>
<text x="126.5" y="193.8">3</text>
<text x="168.6" y="193.8">4</text>
<text x="210.7" y="193.8">5</text>
<text x="252.9" y="193.8">6</text>
</g>
<g font-size="3.6" fill="#800000">
<text x="64.1" y="94.1">USB</text>
<text x="235.6" y="179.2">TRS NANO</text>
<text x="193.7" y="184.2">Serviço Técnico</text>
<text x="235.3" y="189.4">Sheet:</text>
<text x="248.9" y="189.3">1/1</text>
</g>
<text font-size="3.2" fill="#800000" x="235.5" y="184.2">28/10/24 17:23:53</text>
<g font-size="2.5" fill="#808080">
<text x="93.3" y="37.6">+12V</text>
<text x="148.6" y="40.1">+5V</text>
<text x="211.3" y="36.3">+5V</text>
<text x="249.8" y="39.1">TEMP</text>
<text x="66.7" y="45.8">M1</text>
<text x="103.5" y="45.6">4007</text>
<text x="103.5" y="42.8">D8</text>
<text x="113.7" y="45.6">4007</text>
<text x="113.7" y="42.8">D7</text>
<text x="206.2" y="42">J1</text>
<text x="221.9" y="44.2">A1</text>
<text x="245.5" y="47.1" transform="rotate(-90 245.5 47.1)">R4</text>
<text x="250.3" y="47.1" transform="rotate(-90 250.3 47.1)">1M</text>
<text x="41.3" y="48">RX</text>
<text x="41.6" y="53.1">TX</text>
<text x="92.8" y="49.1">4007</text>
<text x="95.2" y="51.9">D5</text>
<text x="103" y="49.1">4007</text>
<text x="105.3" y="51.9">D6</text>
<text x="115.6" y="51.6">+5V</text>
<text x="137.8" y="48">RX</text>
<text x="143.1" y="50.5">TX</text>
<text x="212.4" y="53.6" transform="rotate(-90 212.4 53.6)">1k</text>
<text x="221.9" y="49.3">A0</text>
<text x="231.3" y="49.3">TEMP_S</text>
<text x="88.9" y="57.9">GND</text>
<text x="146.1" y="57.9">GND</text>
<text x="157.1" y="59.8">SV1</text>
<text x="217.6" y="58.5" transform="rotate(-90 217.6 58.5)">R1 R2</text>
<text x="222.3" y="58.5" transform="rotate(-90 222.3 58.5)">1k</text>
<text x="245.5" y="58.5" transform="rotate(-90 245.5 58.5)">R3</text>
<text x="250.3" y="58.5" transform="rotate(-90 250.3 58.5)">500K</text>
<text x="35.6" y="63">GND</text>
<text x="43" y="60.7">D</text>
<text x="97.5" y="60.7">TEMP_S</text>
<text x="110.2" y="63.2">LM35_S</text>
<text x="137.7" y="64.3">+5V</text>
<text x="43" y="68.3">C</text>
<text x="97.5" y="68.3">TRIM_A</text>
<text x="110.2" y="70.9">TRIM_B</text>
<text x="127.7" y="71.2">LM35</text>
<text x="127.7" y="68.7">IC</text>
<text x="210.1" y="66.8">GNDGND</text>
<text x="243.1" y="66.8">GND</text>
<text x="97.5" y="75.9">A1</text>
<text x="122.9" y="77.2">LM35_S</text>
<text x="43.2" y="83.6">A</text>
<text x="43.2" y="78.5">B</text>
<text x="69.2" y="78.8" transform="rotate(-90 69.2 78.8)">ARDUINO-NANO-3.0</text>
<text x="102.5" y="78.5">A0</text>
<text x="90.2" y="87.1">GND</text>
<text x="136.4" y="88.4">GND</text>
<text x="153.3" y="93.7">T42</text>
<text x="168.6" y="98.8">T41</text>
<text x="117.5" y="103">T1</text>
<text x="120.7" y="106.2">GND</text>
<text x="132.8" y="103">T3</text>
<text x="148" y="103">T42</text>
<text x="163.2" y="103">T41</text>
<text x="201.4" y="106.4">+12V</text>
<text x="225.8" y="104.1">5566-20</text>
<text x="240.9" y="106.4">T1</text>
<text x="117.8" y="109">T1</text>
<text x="133" y="109">T3</text>
<text x="185.8" y="109">T_GND</text>
<text x="200.2" y="111.5">TEMP</text>
<text x="240.9" y="111.5">T42</text>
<text x="251.1" y="109">T3</text>
<text x="102.2" y="115">+12V</text>
<text x="117.5" y="118.2">T1</text>
<text x="132.8" y="118.2">T3</text>
<text x="148" y="118.2">T42</text>
<text x="163.2" y="118.2">T41</text>
<text x="188.6" y="119.1">N$34</text>
<text x="190.3" y="114">T41</text>
<text x="200.9" y="116.5">L_RE</text>
<text x="240.9" y="116.5">L_RE</text>
<text x="251.1" y="114">T41</text>
<text x="251.1" y="119.1">N$21</text>
<text x="127.9" y="125.4">L_RE</text>
<text x="185.8" y="124.2">T_GND</text>
<text x="200.2" y="121.6">TEMP</text>
<text x="240.9" y="121.6">TEMP</text>
<text x="251.1" y="124.2">T_GND</text>
<text x="151.2" y="126.5">GND</text>
<text x="185.2" y="129.2">TRIM_A</text>
<text x="197.9" y="126.7">TRIM_B</text>
<text x="240.9" y="126.7">GND</text>
<text x="251" y="129.2">+5V</text>
<text x="70.5" y="141.7">+12V</text>
<text x="93.3" y="141.7">+12V</text>
<text x="116.2" y="141.7">+12V</text>
<text x="139.1" y="141.7">+12V</text>
<text x="74.3" y="149.9">T1</text>
<text x="97.2" y="149.9">T3</text>
<text x="120.1" y="149.9">T42</text>
<text x="142.9" y="149.9">T41</text>
<text x="64.9" y="152.4" transform="rotate(-90 64.9 152.4)">D1</text>
<text x="67.7" y="152.5" transform="rotate(-90 67.7 152.5)">4007</text>
<text x="74.3" y="152.1">351</text>
<text x="87.8" y="152.4" transform="rotate(-90 87.8 152.4)">D2</text>
<text x="90.6" y="152.5" transform="rotate(-90 90.6 152.5)">4007</text>
<text x="97.2" y="152.1">351</text>
<text x="110.7" y="152.4" transform="rotate(-90 110.7 152.4)">D3</text>
<text x="113.5" y="152.5" transform="rotate(-90 113.5 152.5)">4007</text>
<text x="120" y="152.1">351</text>
<text x="133.5" y="152.4" transform="rotate(-90 133.5 152.4)">D4</text>
<text x="136.3" y="152.5" transform="rotate(-90 136.3 152.5)">4007</text>
<text x="142.9" y="152.1">351</text>
<text x="60.4" y="160.1">Q5</text>
<text x="83.2" y="160.1">Q6</text>
<text x="106.1" y="160.1">Q7</text>
<text x="128.9" y="160.1">Q8</text>
<text x="60.4" y="162.6">BC548</text>
<text x="83.2" y="162.6">BC548</text>
<text x="106.1" y="162.6">BC548</text>
<text x="128.9" y="162.6">BC548</text>
<text x="59.7" y="178.8">A</text>
<text x="63.9" y="176.6" transform="rotate(-90 63.9 176.6)">R8</text>
<text x="68.7" y="176.6" transform="rotate(-90 68.7 176.6)">1k</text>
<text x="82.5" y="178.8">B</text>
<text x="86.8" y="176.6" transform="rotate(-90 86.8 176.6)">R9</text>
<text x="91.6" y="176.6" transform="rotate(-90 91.6 176.6)">1k</text>
<text x="105.2" y="178.8">C</text>
<text x="109.6" y="176.6" transform="rotate(-90 109.6 176.6)">R10</text>
<text x="114.4" y="176.6" transform="rotate(-90 114.4 176.6)">1k</text>
<text x="128.1" y="178.8">D</text>
<text x="132.5" y="176.6" transform="rotate(-90 132.5 176.6)">R11</text>
<text x="137.3" y="176.6" transform="rotate(-90 137.3 176.6)">1k</text>
<text x="71.2" y="181.1">GND</text>
<text x="94" y="181.1">GND</text>
<text x="116.9" y="181.1">GND</text>
<text x="139.7" y="181.1">GND</text>
</g>
<text font-size="2.5" fill="#800000" x="236.9" y="174.1">Writed by: Eduardo Blanco M.</text>
<g font-size="2.1" fill="#808080">
<text x="154.6" y="46.8">1</text>
<text x="209.3" y="43">1</text>
<text x="209.3" y="45.5">2</text>
<text x="47.6" y="49.3">J1.1</text>
<text x="47.6" y="51.9">J1.2</text>
<text x="56.4" y="50.4">D0/TXD</text>
<text x="56.4" y="53">D1/RXD</text>
<text x="72.9" y="53">GND.2</text>
<text x="75.9" y="50.4">VIN</text>
<text x="84.3" y="49.3">J2.1</text>
<text x="84.3" y="51.9">J2.2</text>
<text x="154.6" y="49.3">2</text>
<text x="154.6" y="51.9">3</text>
<text x="209.3" y="48">3</text>
<text x="47.6" y="54.4">J1.3</text>
<text x="47.6" y="56.9">J1.4</text>
<text x="47.6" y="59.5">J1.5</text>
<text x="56.4" y="55.5">RST.1</text>
<text x="56.4" y="58">GND.1</text>
<text x="73.6" y="55.5">RST.2</text>
<text x="76.9" y="58">5V</text>
<text x="84.3" y="54.4">J2.3</text>
<text x="84.3" y="56.9">J2.4</text>
<text x="84.3" y="59.5">J2.5</text>
<text x="154.6" y="54.4">4</text>
<text x="47.6" y="62">J1.6</text>
<text x="47.6" y="64.6">J1.7</text>
<text x="56.4" y="60.6">D2</text>
<text x="56.4" y="63.1">D3</text>
<text x="56.4" y="65.7">D4</text>
<text x="77" y="60.6">A7</text>
<text x="77" y="63.1">A6</text>
<text x="77" y="65.7">A5</text>
<text x="84.3" y="62">J2.6</text>
<text x="84.3" y="64.6">J2.7</text>
<text x="47.6" y="67.1">J1.8</text>
<text x="47.6" y="69.6">J1.9</text>
<text x="56.4" y="68.2">D5</text>
<text x="56.4" y="70.7">D6</text>
<text x="77" y="68.2">A4</text>
<text x="77" y="70.7">A3</text>
<text x="84.3" y="67.1">J2.8</text>
<text x="84.3" y="69.6">J2.9</text>
<text x="46.4" y="72.2">J1.10</text>
<text x="46.4" y="77.2">J1.12</text>
<text x="46.6" y="74.7">J1.11</text>
<text x="56.4" y="73.3">D7</text>
<text x="56.4" y="75.8">D8</text>
<text x="77" y="73.3">A2</text>
<text x="77" y="75.8">A1</text>
<text x="84.3" y="72.2">J2.10</text>
<text x="84.3" y="74.7">J2.11</text>
<text x="84.3" y="77.2">J2.12</text>
<text x="46.4" y="79.8">J1.13</text>
<text x="46.4" y="82.3">J1.14</text>
<text x="56.4" y="78.4">D9</text>
<text x="56.4" y="80.9">D10</text>
<text x="56.4" y="83.4">D11/MOSI</text>
<text x="73.7" y="80.9">AREF</text>
<text x="75.7" y="83.4">3V3</text>
<text x="77" y="78.4">A0</text>
<text x="84.3" y="79.8">J2.13</text>
<text x="84.3" y="82.3">J2.14</text>
<text x="46.4" y="84.8">J1.15</text>
<text x="56.4" y="86">D12/MISO</text>
<text x="70.5" y="86">D13/SCK</text>
<text x="84.3" y="84.8">J2.15</text>
<text x="109.4" y="97.5">S1</text>
<text x="117.9" y="97.5">O1</text>
<text x="124.7" y="97.5">S1</text>
<text x="133.1" y="97.5">O1</text>
<text x="139.9" y="97.5">S1</text>
<text x="148.3" y="97.5">O1</text>
<text x="155.1" y="97.5">S1</text>
<text x="163.6" y="97.5">O1</text>
<text x="114.6" y="106" transform="rotate(-90 114.6 106)">P1</text>
<text x="129.8" y="106" transform="rotate(-90 129.8 106)">P1</text>
<text x="145" y="106" transform="rotate(-90 145 106)">P1</text>
<text x="160.3" y="106" transform="rotate(-90 160.3 106)">P1</text>
<text x="216.5" y="106.3">X4-11</text>
<text x="227.2" y="106.3">X4-1</text>
<text x="109.4" y="112.8">S2</text>
<text x="117.9" y="112.8">O2</text>
<text x="124.7" y="112.8">S2</text>
<text x="133.1" y="112.8">O2</text>
<text x="139.9" y="112.8">S2</text>
<text x="148.3" y="112.8">O2</text>
<text x="155.1" y="112.8">S2</text>
<text x="163.6" y="112.8">O2</text>
<text x="216.5" y="108.8">X4-12</text>
<text x="216.5" y="111.3">X4-13</text>
<text x="216.5" y="113.9">X4-14</text>
<text x="227.2" y="108.8">X4-2</text>
<text x="227.2" y="111.3">X4-3</text>
<text x="227.2" y="113.9">X4-4</text>
<text x="216.5" y="116.4">X4-15</text>
<text x="216.5" y="119">X4-16</text>
<text x="227.2" y="116.4">X4-5</text>
<text x="227.2" y="119">X4-6</text>
<text x="114.6" y="121.2" transform="rotate(-90 114.6 121.2)">P2</text>
<text x="129.8" y="121.2" transform="rotate(-90 129.8 121.2)">P2</text>
<text x="145" y="121.2" transform="rotate(-90 145 121.2)">P2</text>
<text x="160.3" y="121.2" transform="rotate(-90 160.3 121.2)">P2</text>
<text x="216.5" y="121.5">X4-17</text>
<text x="216.5" y="124">X4-18</text>
<text x="227.2" y="121.5">X4-7</text>
<text x="227.2" y="124">X4-8</text>
<text x="216.5" y="126.6">X4-19</text>
<text x="216.5" y="129.1">X4-20</text>
<text x="226" y="129.1">X4-10</text>
<text x="227.2" y="126.6">X4-9</text>
<text x="72.7" y="152.1" transform="rotate(-90 72.7 152.1)">1</text>
<text x="95.5" y="152.1" transform="rotate(-90 95.5 152.1)">1</text>
<text x="118.4" y="152.1" transform="rotate(-90 118.4 152.1)">1</text>
<text x="141.3" y="152.1" transform="rotate(-90 141.3 152.1)">1</text>
<text x="72.7" y="160.3" transform="rotate(-90 72.7 160.3)">16</text>
<text x="95.5" y="160.3" transform="rotate(-90 95.5 160.3)">16</text>
<text x="118.4" y="160.3" transform="rotate(-90 118.4 160.3)">16</text>
<text x="141.3" y="160.3" transform="rotate(-90 141.3 160.3)">16</text>
</g>
</svg>
